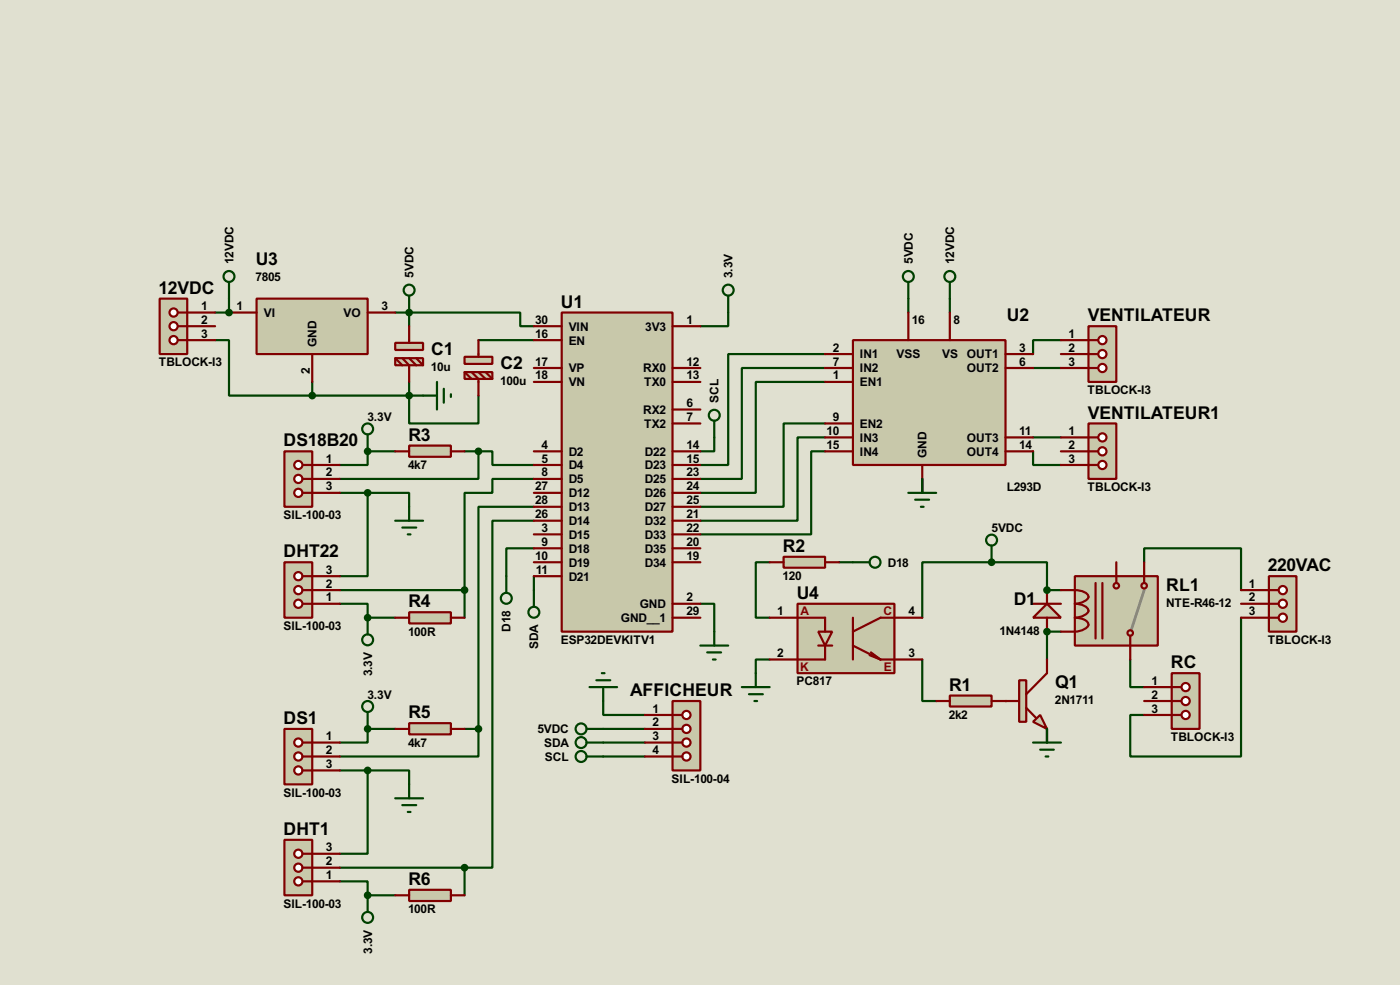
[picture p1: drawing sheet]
<svg xmlns="http://www.w3.org/2000/svg" width="256mm" height="180mm" viewBox="0 0 256 180" stroke-linecap="round" stroke-linejoin="round" font-family="sans-serif">
<path d="M0 0h256.5v180.3h-256.5z" fill="#e0e0d0"/>
<path d="M72.4 57.2h2.6M75 57.2h20.3v2.5h2.5M75 57.2v2.5M75 69.9v2.5h2.5M151.2 64.8h-17.8v20.3h-5.1M151.2 67.4h-15.3v20.3h-7.6M151.2 69.9h-12.7v20.3h-10.2M151.2 77.5h-7.6v15.3h-15.3M151.2 80.1h-5.1v15.2h-17.8M151.2 82.6h-2.6v15.2h-20.3M169 120.7v7.6h2.5" fill="none" stroke="#004000" stroke-width=".4"/>
<g fill="#004000">
<circle cx="184.2" cy="128.3" r=".2"/>
<circle cx="191.8" cy="108" r=".2"/>
</g>
<path d="M191.8 108h2.6M191.8 115.6v5.1" fill="none" stroke="#004000" stroke-width=".4"/>
<circle cx="191.8" cy="115.6" r=".2" fill="#004000"/>
<path d="M75 72.4v5.1h12.7v-5.1M87.7 62.3h10.1M189.3 67.4h5.1M194.4 62.3h-5.1v2.5M169 87.7v2.5M128.3 110.5h2.6v5.1M141 102.9h-2.5v10.2h2.5M191.8 108v-5.1h-22.8v10.2M191.8 115.6h2.6M141 120.7h-2.5v2.5M191.8 133.4v2.5" fill="none" stroke="#004000" stroke-width=".4"/>
<g fill="#004000">
<circle cx="181.7" cy="102.9" r=".2"/>
<circle cx="75" cy="57.2" r=".2"/>
</g>
<path d="M133.4 57.2v2.5h-5.1M39.4 62.3h2.6v10.1h15.2M57.2 72.4h17.8M57.2 69.9v2.5M67.4 82.6v2.5h-5.1M85.1 82.6h2.6M87.7 82.6v5.1h-25.4M87.7 82.6h2.5v2.5h7.6" fill="none" stroke="#004000" stroke-width=".4"/>
<circle cx="67.4" cy="82.6" r=".2" fill="#004000"/>
<path d="M62.3 90.2h5.1M67.4 90.2h7.6v2.6M67.4 90.2v15.3h-5.1M67.4 82.6h5M62.3 110.5h5.1v2.6" fill="none" stroke="#004000" stroke-width=".4"/>
<circle cx="67.4" cy="113.1" r=".2" fill="#004000"/>
<path d="M39.4 57.2h2.6M166.4 54.7v2.5M174 54.7v2.5M67.4 113.1h5" fill="none" stroke="#004000" stroke-width=".4"/>
<circle cx="42" cy="57.2" r=".2" fill="#004000"/>
<path d="M42 54.7v2.5M97.8 92.8h-10.1v40.6M209.6 102.9v-2.5h17.8v7.6M227.4 113.1v25.4h-20.3v-7.6h2.5M67.4 133.4v2.5h-5.1M85.1 133.4h2.6M87.7 133.4v5.1h-25.4M207.1 120.7v5.1h2.5" fill="none" stroke="#004000" stroke-width=".4"/>
<circle cx="67.4" cy="133.4" r=".2" fill="#004000"/>
<path d="M97.8 95.3h-7.6v63.5h-5.1M67.4 133.4h5M62.3 141h5.1M62.3 158.8h22.8M67.4 141h7.6v2.6M67.4 141v15.3h-5.1M85.1 158.8v5.1M62.3 161.3h5.1v2.6" fill="none" stroke="#004000" stroke-width=".4"/>
<circle cx="67.4" cy="163.9" r=".2" fill="#004000"/>
<g fill="none" stroke="#004000" stroke-width=".4">
<path d="M97.8 87.7h-7.6v2.5h-5.1v17.8M130.9 80.1v2.5h-2.6M189.3 82.6v2.5h5.1M189.3 80.1h5.1M62.3 108h22.8M85.1 108v5.1M97.8 100.4h-5v5.1M97.8 105.5v2.5M153.7 102.9h2.6M110.5 128.3v2.6h7.7M110.5 133.4h7.7M110.5 135.9h7.7"/>
<path d="M110.5 138.5h7.7M67.4 163.9h5"/>
</g>
<path d="M102.9 57.2h20.3v58.4h-20.3z" fill-rule="evenodd" fill="#c8c8aa" stroke="#800000" stroke-width=".4"/>
<g fill="none" stroke="#800000" stroke-width=".4">
<path d="M97.8 59.7h5.1M123.2 59.7h5.1M97.8 62.3h5.1M97.8 67.4h5.1M97.8 69.9h5.1M123.2 67.4h5.1M123.2 75h5.1M123.2 69.9h5.1M123.2 77.5h5.1M97.8 90.2h5.1M97.8 92.8h5.1M97.8 95.3h5.1"/>
<path d="M97.8 97.8h5.1M97.8 82.6h5.1M97.8 85.1h5.1M97.8 87.7h5.1M123.2 90.2h5.1M123.2 92.8h5.1M123.2 95.3h5.1M123.2 97.8h5.1M123.2 82.6h5.1M123.2 85.1h5.1M123.2 87.7h5.1M97.8 100.4h5.1"/>
<path d="M97.8 102.9h5.1M97.8 105.5h5.1M123.2 100.4h5.1M123.2 102.9h5.1M123.2 110.5h5.1M123.2 113.1h5.1"/>
</g>
<path d="M156.3 62.3h27.9v22.8h-27.9z" fill="#c8c8aa" stroke="#800000" stroke-width=".4"/>
<g fill="none" stroke="#800000" stroke-width=".4">
<path d="M166.4 57.2v5.1M174 57.2v5.1M151.2 64.8h5.1M151.2 67.4h5.1M151.2 69.9h5.1M151.2 77.5h5.1M184.2 64.8h5.1M184.2 67.4h5.1M151.2 80.1h5.1M151.2 82.6h5.1M169 85.1v5.1M184.2 80.1h5.1"/>
<path d="M184.2 82.6h5.1"/>
</g>
<path d="M52.1 82.6h5.1v10.2h-5.1z" fill="#c8c8aa" stroke="#800000" stroke-width=".4"/>
<path d="M55.4 85.1h1.8" fill="none" stroke="#800000" stroke-width=".4"/>
<circle cx="54.6" cy="87.7" r=".75" fill="#feffff" stroke="#800000" stroke-width=".4"/>
<path d="M55.4 87.7h1.8" fill="none" stroke="#800000" stroke-width=".4"/>
<circle cx="54.6" cy="90.2" r=".75" fill="#feffff" stroke="#800000" stroke-width=".4"/>
<path d="M55.4 90.2h1.8" fill="none" stroke="#800000" stroke-width=".4"/>
<circle cx="54.6" cy="85.1" r=".75" fill="#feffff" stroke="#800000" stroke-width=".4"/>
<path d="M57.2 85.1h5.1M57.2 87.7h5.1M57.2 90.2h5.1" fill="none" stroke="#800000" stroke-width=".4"/>
<path d="M52.1 102.9h5.1v10.2h-5.1z" fill="#c8c8aa" stroke="#800000" stroke-width=".4"/>
<path d="M55.4 110.5h1.8" fill="none" stroke="#800000" stroke-width=".4"/>
<circle cx="54.6" cy="108" r=".75" fill="#feffff" stroke="#800000" stroke-width=".4"/>
<path d="M55.4 108h1.8" fill="none" stroke="#800000" stroke-width=".4"/>
<circle cx="54.6" cy="105.5" r=".75" fill="#feffff" stroke="#800000" stroke-width=".4"/>
<path d="M55.4 105.5h1.8" fill="none" stroke="#800000" stroke-width=".4"/>
<circle cx="54.6" cy="110.5" r=".75" fill="#feffff" stroke="#800000" stroke-width=".4"/>
<path d="M57.2 110.5h5.1M57.2 108h5.1M57.2 105.5h5.1" fill="none" stroke="#800000" stroke-width=".4"/>
<path d="M47 54.7h20.4v10.1h-20.4z" fill="#c8c8aa" stroke="#800000" stroke-width=".4"/>
<path d="M42 57.2h5M67.4 57.2h5M57.2 64.8v5.1" fill="none" stroke="#800000" stroke-width=".4"/>
<path d="M77.5 72.4h2.6M80.1 69.9v5.1M81.3 71.2v2.5M82.6 72.2v.5" fill="none" stroke="#004000" stroke-width=".4"/>
<g fill="#c8c8aa" stroke="#800000" stroke-width=".4">
<path d="M72.4 62.8h5.1v1.3h-5.1z"/>
<path d="M72.4 65.6h5.1v1.3h-5.1z"/>
</g>
<path d="M75 59.7v3.1M72.4 65.6l1.3 1.3M73.7 65.6l1.3 1.3v3M75 65.6l1.3 1.3M76.3 65.6l1.2 1.3" fill="none" stroke="#800000" stroke-width=".4"/>
<g fill="#004000" stroke="#004000" stroke-width=".4">
<circle cx="74.9" cy="57.2" r=".5"/>
<circle cx="74.9" cy="72.4" r=".5"/>
</g>
<path d="M29.3 54.7h5v10.1h-5z" fill="#c8c8aa" stroke="#800000" stroke-width=".4"/>
<path d="M32.6 57.2h1.7" fill="none" stroke="#800000" stroke-width=".4"/>
<circle cx="31.8" cy="57.2" r=".75" fill="#feffff" stroke="#800000" stroke-width=".4"/>
<path d="M32.6 59.7h1.7" fill="none" stroke="#800000" stroke-width=".4"/>
<circle cx="31.8" cy="59.7" r=".75" fill="#feffff" stroke="#800000" stroke-width=".4"/>
<path d="M32.6 62.3h1.7" fill="none" stroke="#800000" stroke-width=".4"/>
<circle cx="31.8" cy="62.3" r=".75" fill="#feffff" stroke="#800000" stroke-width=".4"/>
<path d="M34.3 57.2h5.1M34.3 59.7h5.1M34.3 62.3h5.1" fill="none" stroke="#800000" stroke-width=".4"/>
<path d="M146.1 110.5h17.8v12.7h-17.8z" fill="#c8c8aa" stroke="#800000" stroke-width=".4"/>
<path d="M149.9 115.6h2.6l-1.3 2.6z" fill="#c8c8aa" stroke="#800000" stroke-width=".4"/>
<path d="M141 113.1h10.2v2.5M149.9 118.2h2.6M151.2 118.2v2.5h-10.2M156.3 113.1v7.6M156.3 118.2l5 2.5M159.3 119.9l2 .8M159.6 119.4l1.7 1.3M169 113.1h-7.7l-5 2.5M161.3 120.7h7.7" fill="none" stroke="#800000" stroke-width=".4"/>
<path d="M174 127.3h7.7v2h-7.7z" fill="#c8c8aa" stroke="#800000" stroke-width=".4"/>
<path d="M171.5 128.3h2.5M181.7 128.3h2.5" fill="none" stroke="#800000" stroke-width=".4"/>
<path d="M189.3 132.1l1.3-1.2 1.2 2.5z" fill="#c8c8aa" stroke="#800000" stroke-width=".4"/>
<path d="M186.7 124.5h1.3v7.6h-1.3z" fill="#c8c8aa" stroke="#800000" stroke-width=".4"/>
<path d="M184.2 128.3h2.5M188 129.6l1.8 1.8M191.8 120.7v2.5l-3.8 3.9M191.8 133.4v2.5" fill="none" stroke="#800000" stroke-width=".4"/>
<path d="M191.8 110.5l2.6 2.6h-5.1z" fill="#c8c8aa" stroke="#800000" stroke-width=".4"/>
<path d="M189.3 110.5h5.1M191.8 108v2.5M191.8 113.1v2.5" fill="none" stroke="#800000" stroke-width=".4"/>
<path d="M196.9 105.5h15.2v12.7h-15.2z" fill="#c8c8aa" stroke="#800000" stroke-width=".4"/>
<path d="M209.6 108l-2.3 7.1" fill="none" stroke="#808080" stroke-width=".5"/>
<g fill="#c8c8aa" stroke="#800000" stroke-width=".4">
<circle cx="207" cy="115.9" r=".5"/>
<circle cx="204.5" cy="107.2" r=".5"/>
</g>
<path d="M196.9 108a2.27 2.27 0 0 1 2.5 1.3 2.65 2.65 0 0 1-2.5 1.2 2.29 2.29 0 0 1 2.5 1.3 2.65 2.65 0 0 1-2.5 1.3 2.24 2.24 0 0 1 2.5 1.3 2.65 2.65 0 0 1-2.5 1.2M200.7 106.7v10.2M202 106.7v10.2M204.5 105.5v1.2M207.1 116.4v1.8" fill="none" stroke="#800000" stroke-width=".4"/>
<circle cx="209.6" cy="107.2" r=".5" fill="#c8c8aa" stroke="#800000" stroke-width=".4"/>
<path d="M194.4 108h2.5M194.4 115.6h2.5M204.5 102.9v2.6M207.1 118.2v2.5M209.6 102.9v3.8" fill="none" stroke="#800000" stroke-width=".4"/>
<g fill="#004000" stroke="#004000" stroke-width=".4">
<circle cx="191.8" cy="108" r=".5"/>
<circle cx="191.8" cy="115.6" r=".5"/>
</g>
<path d="M143.6 101.9h7.6v2h-7.6z" fill="#c8c8aa" stroke="#800000" stroke-width=".4"/>
<path d="M141 102.9h2.6M151.2 102.9h2.5" fill="none" stroke="#800000" stroke-width=".4"/>
<g fill="none" stroke="#004000" stroke-width=".4">
<path d="M166.4 90.2h5.1M167.7 91.5h2.5M168.7 92.8h.5M169 87.7v2.5M128.3 118.2h5.1M129.6 119.4h2.5M130.9 115.6v2.6M130.6 120.7h.5M135.9 125.8h5.1M137.2 127.1h2.6M138.2 128.3h.5M138.5 123.2v2.6"/>
<path d="M189.3 135.9h5.1M190.6 137.2h2.5M191.6 138.5h.5M191.8 133.4v2.5"/>
</g>
<path d="M199.4 59.7h5.1v10.2h-5.1z" fill="#c8c8aa" stroke="#800000" stroke-width=".4"/>
<path d="M199.4 62.3h1.8" fill="none" stroke="#800000" stroke-width=".4"/>
<circle cx="201.9" cy="62.3" r=".75" fill="#feffff" stroke="#800000" stroke-width=".4"/>
<path d="M199.4 64.8h1.8" fill="none" stroke="#800000" stroke-width=".4"/>
<circle cx="201.9" cy="64.8" r=".75" fill="#feffff" stroke="#800000" stroke-width=".4"/>
<path d="M199.4 67.4h1.8" fill="none" stroke="#800000" stroke-width=".4"/>
<circle cx="201.9" cy="67.4" r=".75" fill="#feffff" stroke="#800000" stroke-width=".4"/>
<path d="M194.4 62.3h5M194.4 64.8h5M194.4 67.4h5" fill="none" stroke="#800000" stroke-width=".4"/>
<g fill="#c8c8aa" stroke="#800000" stroke-width=".4">
<path d="M85.1 65.3h5.1v1.3h-5.1z"/>
<path d="M85.1 68.1h5.1v1.3h-5.1z"/>
</g>
<path d="M85.1 68.1l1.3 1.3M86.4 68.1l1.3 1.3v3M87.7 62.3v3M87.7 68.1l1.3 1.3M89 68.1l1.2 1.3" fill="none" stroke="#800000" stroke-width=".4"/>
<g fill="none" stroke="#004000" stroke-width=".4">
<path d="M75 54.2v3M133.4 54.2v3M67.4 79.6v3M72.4 95.3h5.1M73.7 96.6h2.6M74.7 97.8h.5M75 92.8v2.5M181.7 99.9v3"/>
<circle cx="74.9" cy="53.1" r="1"/>
<circle cx="133.4" cy="53.1" r="1"/>
<circle cx="67.3" cy="78.5" r="1"/>
<circle cx="181.6" cy="98.9" r="1"/>
</g>
<g fill="#004000" stroke="#004000" stroke-width=".4">
<circle cx="181.6" cy="102.9" r=".5"/>
<circle cx="57.2" cy="72.4" r=".5"/>
</g>
<path d="M75 81.6h7.6v2h-7.6z" fill="#c8c8aa" stroke="#800000" stroke-width=".4"/>
<path d="M72.4 82.6h2.6M82.6 82.6h2.5" fill="none" stroke="#800000" stroke-width=".4"/>
<g fill="#004000" stroke="#004000" stroke-width=".4">
<circle cx="87.6" cy="82.6" r=".5"/>
<circle cx="67.3" cy="82.6" r=".5"/>
<circle cx="67.3" cy="90.2" r=".5"/>
</g>
<g fill="none" stroke="#004000" stroke-width=".4">
<path d="M67.4 113.1v3"/>
<circle cx="67.3" cy="117.1" r="1"/>
</g>
<path d="M75 112.1h7.6v2h-7.6z" fill="#c8c8aa" stroke="#800000" stroke-width=".4"/>
<path d="M72.4 113.1h2.6M82.6 113.1h2.5" fill="none" stroke="#800000" stroke-width=".4"/>
<g fill="#004000" stroke="#004000" stroke-width=".4">
<circle cx="67.3" cy="113.1" r=".5"/>
<circle cx="41.9" cy="57.2" r=".5"/>
</g>
<g fill="none" stroke="#004000" stroke-width=".4">
<path d="M42 51.6v3.1M166.4 51.6v3.1M174 51.6v3.1"/>
<circle cx="41.9" cy="50.6" r="1"/>
<circle cx="166.4" cy="50.6" r="1"/>
<circle cx="174" cy="50.6" r="1"/>
</g>
<path d="M214.7 123.2h5.1v10.2h-5.1z" fill="#c8c8aa" stroke="#800000" stroke-width=".4"/>
<path d="M214.7 125.8h1.8" fill="none" stroke="#800000" stroke-width=".4"/>
<circle cx="217.2" cy="125.8" r=".75" fill="#feffff" stroke="#800000" stroke-width=".4"/>
<path d="M214.7 128.3h1.8" fill="none" stroke="#800000" stroke-width=".4"/>
<circle cx="217.2" cy="128.3" r=".75" fill="#feffff" stroke="#800000" stroke-width=".4"/>
<path d="M214.7 130.9h1.8" fill="none" stroke="#800000" stroke-width=".4"/>
<circle cx="217.2" cy="130.9" r=".75" fill="#feffff" stroke="#800000" stroke-width=".4"/>
<path d="M209.6 125.8h5.1M209.6 128.3h5.1M209.6 130.9h5.1" fill="none" stroke="#800000" stroke-width=".4"/>
<path d="M232.5 105.5h5v10.1h-5z" fill="#c8c8aa" stroke="#800000" stroke-width=".4"/>
<path d="M232.5 108h1.7" fill="none" stroke="#800000" stroke-width=".4"/>
<circle cx="235" cy="108" r=".75" fill="#feffff" stroke="#800000" stroke-width=".4"/>
<path d="M232.5 110.5h1.7" fill="none" stroke="#800000" stroke-width=".4"/>
<circle cx="235" cy="110.5" r=".75" fill="#feffff" stroke="#800000" stroke-width=".4"/>
<path d="M232.5 113.1h1.7" fill="none" stroke="#800000" stroke-width=".4"/>
<circle cx="235" cy="113.1" r=".75" fill="#feffff" stroke="#800000" stroke-width=".4"/>
<path d="M227.4 108h5.1M227.4 110.5h5.1M227.4 113.1h5.1" fill="none" stroke="#800000" stroke-width=".4"/>
<path d="M52.1 133.4h5.1v10.2h-5.1z" fill="#c8c8aa" stroke="#800000" stroke-width=".4"/>
<path d="M55.4 135.9h1.8" fill="none" stroke="#800000" stroke-width=".4"/>
<circle cx="54.6" cy="138.5" r=".75" fill="#feffff" stroke="#800000" stroke-width=".4"/>
<path d="M55.4 138.5h1.8" fill="none" stroke="#800000" stroke-width=".4"/>
<circle cx="54.6" cy="141" r=".75" fill="#feffff" stroke="#800000" stroke-width=".4"/>
<path d="M55.4 141h1.8" fill="none" stroke="#800000" stroke-width=".4"/>
<circle cx="54.6" cy="135.9" r=".75" fill="#feffff" stroke="#800000" stroke-width=".4"/>
<path d="M57.2 135.9h5.1M57.2 138.5h5.1M57.2 141h5.1" fill="none" stroke="#800000" stroke-width=".4"/>
<path d="M52.1 153.7h5.1v10.2h-5.1z" fill="#c8c8aa" stroke="#800000" stroke-width=".4"/>
<path d="M55.4 161.3h1.8" fill="none" stroke="#800000" stroke-width=".4"/>
<circle cx="54.6" cy="158.8" r=".75" fill="#feffff" stroke="#800000" stroke-width=".4"/>
<path d="M55.4 158.8h1.8" fill="none" stroke="#800000" stroke-width=".4"/>
<circle cx="54.6" cy="156.3" r=".75" fill="#feffff" stroke="#800000" stroke-width=".4"/>
<path d="M55.4 156.3h1.8" fill="none" stroke="#800000" stroke-width=".4"/>
<circle cx="54.6" cy="161.3" r=".75" fill="#feffff" stroke="#800000" stroke-width=".4"/>
<path d="M57.2 158.8h5.1M57.2 156.3h5.1M57.2 161.3h5.1" fill="none" stroke="#800000" stroke-width=".4"/>
<g fill="none" stroke="#004000" stroke-width=".4">
<path d="M67.4 130.4v3M72.4 146.1h5.1M73.7 147.4h2.6M74.7 148.6h.5M75 143.6v2.5"/>
<circle cx="67.3" cy="129.3" r="1"/>
</g>
<path d="M75 132.4h7.6v2h-7.6z" fill="#c8c8aa" stroke="#800000" stroke-width=".4"/>
<path d="M72.4 133.4h2.6M82.6 133.4h2.5" fill="none" stroke="#800000" stroke-width=".4"/>
<g fill="#004000" stroke="#004000" stroke-width=".4">
<circle cx="87.6" cy="133.4" r=".5"/>
<circle cx="67.3" cy="133.4" r=".5"/>
<circle cx="67.3" cy="141" r=".5"/>
</g>
<g fill="none" stroke="#004000" stroke-width=".4">
<path d="M67.4 163.9v3"/>
<circle cx="67.3" cy="167.9" r="1"/>
</g>
<path d="M75 162.9h7.6v2h-7.6z" fill="#c8c8aa" stroke="#800000" stroke-width=".4"/>
<path d="M72.4 163.9h2.6M82.6 163.9h2.5" fill="none" stroke="#800000" stroke-width=".4"/>
<g fill="#004000" stroke="#004000" stroke-width=".4">
<circle cx="85.1" cy="158.8" r=".5"/>
<circle cx="67.3" cy="163.9" r=".5"/>
</g>
<path d="M199.4 77.5h5.1v10.2h-5.1z" fill="#c8c8aa" stroke="#800000" stroke-width=".4"/>
<path d="M199.4 80.1h1.8" fill="none" stroke="#800000" stroke-width=".4"/>
<circle cx="201.9" cy="80.1" r=".75" fill="#feffff" stroke="#800000" stroke-width=".4"/>
<path d="M199.4 82.6h1.8" fill="none" stroke="#800000" stroke-width=".4"/>
<circle cx="201.9" cy="82.6" r=".75" fill="#feffff" stroke="#800000" stroke-width=".4"/>
<path d="M199.4 85.1h1.8" fill="none" stroke="#800000" stroke-width=".4"/>
<circle cx="201.9" cy="85.1" r=".75" fill="#feffff" stroke="#800000" stroke-width=".4"/>
<path d="M194.4 80.1h5M194.4 82.6h5M194.4 85.1h5" fill="none" stroke="#800000" stroke-width=".4"/>
<g fill="none" stroke="#004000" stroke-width=".4">
<path d="M92.8 105.5v3M156.3 102.9h3"/>
<circle cx="92.7" cy="109.5" r="1"/>
<circle cx="160.3" cy="102.9" r="1"/>
</g>
<path d="M123.2 128.3h5.1v12.7h-5.1z" fill="#c8c8aa" stroke="#800000" stroke-width=".4"/>
<path d="M123.2 130.9h1.8" fill="none" stroke="#800000" stroke-width=".4"/>
<circle cx="125.7" cy="133.4" r=".75" fill="#feffff" stroke="#800000" stroke-width=".4"/>
<path d="M123.2 133.4h1.8" fill="none" stroke="#800000" stroke-width=".4"/>
<circle cx="125.7" cy="135.9" r=".75" fill="#feffff" stroke="#800000" stroke-width=".4"/>
<path d="M123.2 135.9h1.8" fill="none" stroke="#800000" stroke-width=".4"/>
<circle cx="125.7" cy="138.5" r=".75" fill="#feffff" stroke="#800000" stroke-width=".4"/>
<path d="M123.2 138.5h1.8" fill="none" stroke="#800000" stroke-width=".4"/>
<circle cx="125.7" cy="130.9" r=".75" fill="#feffff" stroke="#800000" stroke-width=".4"/>
<path d="M118.2 130.9h5M118.2 133.4h5M118.2 135.9h5M118.2 138.5h5" fill="none" stroke="#800000" stroke-width=".4"/>
<g fill="none" stroke="#004000" stroke-width=".4">
<path d="M130.9 77v3.1M97.8 108v3.1M107.5 133.4h3M107.5 135.9h3M107.5 138.5h3M108 125.8h5.1M109.3 124.5h2.5M110.3 123.2h.5M110.5 125.8v2.5"/>
<circle cx="130.8" cy="76" r="1"/>
<circle cx="97.8" cy="112.1" r="1"/>
<circle cx="106.4" cy="135.9" r="1"/>
<circle cx="106.4" cy="138.5" r="1"/>
<circle cx="106.4" cy="133.4" r="1"/>
</g>
<circle cx="85.1" cy="108" r=".5" fill="#004000" stroke="#004000" stroke-width=".4"/>
<g font-size="3.6">
<text x="29.1" y="53.8">12VDC</text>
<text x="46.9" y="48.5">U3</text>
<text x="102.8" y="56.3">U1</text>
<text x="184.5" y="58.8">U2</text>
<text x="199.3" y="58.8">VENTILATEUR</text>
<text x="79" y="65">C1</text>
<text x="91.7" y="67.6">C2</text>
<text x="199.3" y="76.6">VENTILATEUR1</text>
<text x="52" y="81.7">DS18B20</text>
<text x="74.8" y="80.7">R3</text>
<text x="143.4" y="101">R2</text>
<text x="52" y="102">DHT22</text>
<text x="232.3" y="104.6">220VAC</text>
<text x="74.8" y="111.2">R4</text>
<text x="146" y="109.6">U4</text>
<text x="185.7" y="110.8">D1</text>
<text x="213.7" y="108.2">RL1</text>
<text x="193.3" y="126">Q1</text>
<text x="214.5" y="122.3">RC</text>
<text x="74.8" y="131.5">R5</text>
<text x="115.5" y="127.4">AFFICHEUR</text>
<text x="173.9" y="126.4">R1</text>
<text x="52" y="132.5">DS1</text>
<text x="52" y="152.8">DHT1</text>
<text x="74.8" y="162">R6</text>
</g>
<g font-size="2.5">
<text x="42.8" y="48.3" transform="rotate(-90 42.8 48.3)">12VDC</text>
<text x="46.8" y="51.4">7805</text>
<text x="75.8" y="50.8" transform="rotate(-90 75.8 50.8)">5VDC</text>
<text x="134.2" y="50.9" transform="rotate(-90 134.2 50.9)">3.3V</text>
<text x="167.2" y="48.3" transform="rotate(-90 167.2 48.3)">5VDC</text>
<text x="174.8" y="48.3" transform="rotate(-90 174.8 48.3)">12VDC</text>
<text x="36.9" y="56.8">1</text>
<text x="36.9" y="59.3">2</text>
<text x="43.4" y="56.8">1</text>
<text x="48.3" y="58">VI</text>
<text x="62.9" y="58">VO</text>
<text x="69.9" y="56.8">3</text>
<text x="98.1" y="59.3">30</text>
<text x="125.8" y="59.3">1</text>
<text x="167.1" y="59.3">16</text>
<text x="174.7" y="59.3">8</text>
<text x="36.9" y="61.8">3</text>
<text x="58" y="63.5" transform="rotate(-90 58 63.5)">GND</text>
<text x="98.1" y="61.8">16</text>
<text x="104.2" y="63.1">EN</text>
<text x="104.2" y="60.5">VIN</text>
<text x="118.2" y="60.5">3V3</text>
<text x="152.6" y="64.4">2</text>
<text x="157.5" y="65.6">IN1</text>
<text x="164.2" y="65.6">VSS</text>
<text x="172.6" y="65.6">VS OUT1</text>
<text x="186.7" y="64.4">3</text>
<text x="195.8" y="61.8">1</text>
<text x="195.8" y="64.4">2</text>
<text x="29.1" y="67">TBLOCK-I3</text>
<text x="56.8" y="68.5" transform="rotate(-90 56.8 68.5)">2</text>
<text x="79" y="67.9">10u</text>
<text x="91.7" y="70.5">100u</text>
<text x="98.1" y="69.5">18</text>
<text x="98.1" y="66.9">17</text>
<text x="104.2" y="70.7">VN</text>
<text x="104.2" y="68.1">VP</text>
<text x="117.8" y="68.1">RX0</text>
<text x="118" y="70.7">TX0</text>
<text x="125.8" y="66.9">12</text>
<text x="125.8" y="69.5">13</text>
<text x="152.6" y="66.9">7</text>
<text x="152.6" y="69.5">1</text>
<text x="157.5" y="68.1">IN2</text>
<text x="157.5" y="70.7">EN1</text>
<text x="177.1" y="68.1">OUT2</text>
<text x="186.7" y="66.9">6</text>
<text x="195.8" y="66.9">3</text>
<text x="67.4" y="77.1">3.3V</text>
<text x="117.8" y="75.8">RX2</text>
<text x="125.8" y="74.5">6</text>
<text x="125.8" y="77.1">7</text>
<text x="131.7" y="73.7" transform="rotate(-90 131.7 73.7)">SCL</text>
<text x="152.6" y="77.1">9</text>
<text x="199.2" y="72.2">TBLOCK-I3</text>
<text x="99.2" y="82.2">4</text>
<text x="104.2" y="83.4">D2</text>
<text x="118" y="78.3">TX2</text>
<text x="118.1" y="83.4">D22</text>
<text x="125.8" y="82.2">14</text>
<text x="151.4" y="79.6">10</text>
<text x="151.4" y="82.2">15</text>
<text x="157.5" y="80.8">IN3</text>
<text x="157.5" y="83.4">IN4</text>
<text x="157.5" y="78.3">EN2</text>
<text x="169.8" y="83.8" transform="rotate(-90 169.8 83.8)">GND</text>
<text x="177.1" y="80.8">OUT3</text>
<text x="177.1" y="83.4">OUT4</text>
<text x="186.7" y="79.6">11</text>
<text x="186.7" y="82.2">14</text>
<text x="195.8" y="79.6">1</text>
<text x="195.8" y="82.2">2</text>
<text x="59.7" y="84.7">1</text>
<text x="59.7" y="87.2">2</text>
<text x="59.7" y="89.8">3</text>
<text x="74.8" y="85.9">4k7</text>
<text x="98.1" y="89.8">27</text>
<text x="99.2" y="84.7">5</text>
<text x="99.2" y="87.2">8</text>
<text x="104.2" y="85.9">D4</text>
<text x="104.2" y="88.5">D5</text>
<text x="118.1" y="85.9">D23</text>
<text x="118.1" y="88.5">D25</text>
<text x="125.8" y="84.7">15</text>
<text x="125.8" y="87.2">23</text>
<text x="125.8" y="89.8">24</text>
<text x="184.4" y="89.9">L293D</text>
<text x="195.8" y="84.7">3</text>
<text x="199.2" y="89.9">TBLOCK-I3</text>
<text x="51.9" y="95">SIL-100-03</text>
<text x="98.1" y="92.3">28</text>
<text x="98.1" y="94.9">26</text>
<text x="104.2" y="91">D12</text>
<text x="104.2" y="93.6">D13</text>
<text x="118.1" y="91">D26</text>
<text x="118.1" y="93.6">D27</text>
<text x="125.8" y="92.3">25</text>
<text x="125.8" y="94.9">21</text>
<text x="99.2" y="97.4">3</text>
<text x="99.2" y="99.9">9</text>
<text x="104.2" y="96.1">D14</text>
<text x="104.2" y="98.6">D15</text>
<text x="104.2" y="101.2">D18</text>
<text x="118.1" y="96.1">D32</text>
<text x="118.1" y="98.6">D33</text>
<text x="118.1" y="101.2">D35</text>
<text x="125.8" y="97.4">22</text>
<text x="125.8" y="99.9">20</text>
<text x="181.7" y="97.4">5VDC</text>
<text x="59.7" y="107.6">2</text>
<text x="59.7" y="105">3</text>
<text x="98.1" y="102.5">10</text>
<text x="98.2" y="105">11</text>
<text x="104.2" y="103.7">D19</text>
<text x="104.2" y="106.3">D21</text>
<text x="118.1" y="103.7">D34</text>
<text x="125.8" y="102.5">19</text>
<text x="143.4" y="106.2">120</text>
<text x="162.6" y="103.7">D18</text>
<text x="228.8" y="107.6">1</text>
<text x="59.7" y="110.1">1</text>
<text x="113.7" y="113.9">GND__1</text>
<text x="117.2" y="111.3">GND</text>
<text x="125.8" y="110.1">2</text>
<text x="125.8" y="112.6">29</text>
<text x="142.4" y="112.6">1</text>
<text x="166.4" y="112.6">4</text>
<text x="213.6" y="111.1">NTE-R46-12</text>
<text x="228.8" y="110.1">2</text>
<text x="228.8" y="112.6">3</text>
<text x="51.9" y="115.3">SIL-100-03</text>
<text x="74.8" y="116.4">100R</text>
<text x="93.6" y="115.6" transform="rotate(-90 93.6 115.6)">D18</text>
<text x="98.6" y="118.8" transform="rotate(-90 98.6 118.8)">SDA</text>
<text x="102.7" y="117.9">ESP32DEVKITV1</text>
<text x="183.1" y="116.2">1N4148</text>
<text x="232.3" y="117.9">TBLOCK-I3</text>
<text x="68.2" y="123.7" transform="rotate(-90 68.2 123.7)">3.3V</text>
<text x="142.4" y="120.3">2</text>
<text x="145.9" y="125.5">PC817</text>
<text x="166.4" y="120.3">3</text>
<text x="211" y="125.3">1</text>
<text x="67.4" y="127.9">3.3V</text>
<text x="119.6" y="130.4">1</text>
<text x="173.8" y="131.6">2k2</text>
<text x="193.3" y="128.9">2N1711</text>
<text x="211" y="127.9">2</text>
<text x="211" y="130.4">3</text>
<text x="59.7" y="135.5">1</text>
<text x="74.8" y="136.7">4k7</text>
<text x="98.5" y="134.2">5VDC</text>
<text x="99.7" y="136.7">SDA</text>
<text x="119.6" y="133">2</text>
<text x="119.6" y="135.5">3</text>
<text x="214.5" y="135.7">TBLOCK-I3</text>
<text x="59.7" y="138">2</text>
<text x="59.7" y="140.6">3</text>
<text x="99.8" y="139.3">SCL</text>
<text x="119.6" y="138">4</text>
<text x="123" y="143.3">SIL-100-04</text>
<text x="51.9" y="145.8">SIL-100-03</text>
<text x="59.7" y="155.8">3</text>
<text x="59.7" y="160.9">1</text>
<text x="59.7" y="158.4">2</text>
<text x="51.9" y="166.1">SIL-100-03</text>
<text x="74.8" y="167.2">100R</text>
<text x="68.1" y="174.6" transform="rotate(-90 68.1 174.6)">3.3V</text>
</g>
<g font-size="2.5" fill="#800000">
<text x="146.6" y="112.6">A</text>
<text x="161.8" y="112.6">C</text>
<text x="146.6" y="122.8">K</text>
<text x="161.9" y="122.8">E</text>
</g>
</svg>
